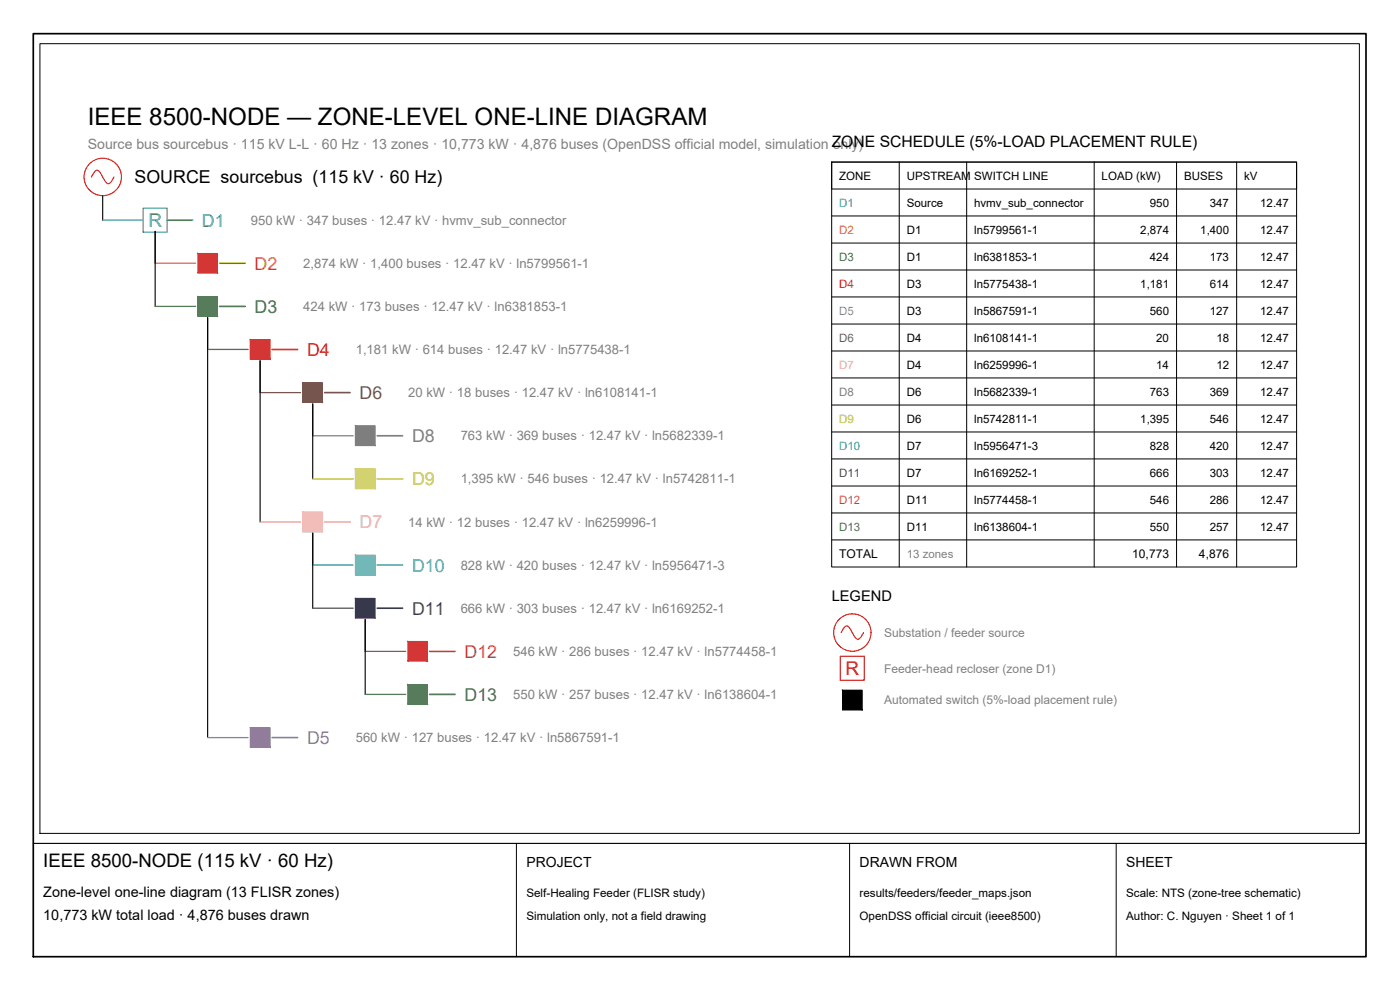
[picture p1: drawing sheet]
<svg xmlns="http://www.w3.org/2000/svg" width="420mm" height="297mm" viewBox="0 0 420 297" stroke-linecap="round" stroke-linejoin="round" font-family="sans-serif">
<!-- layer: SOURCE -->
<g fill="none" stroke="#f00" stroke-width=".34">
<path d="M27.4 53.1l.4-.6a1.66 1.66 0 0 1 1.7-1.3l1.7 2.5a1.57 1.57 0 0 0 1.7 1.3l1.3-1.9M252.4 189.8l.4-.6a1.66 1.66 0 0 1 1.6-1.3l.7 .7 1.4 2.4a1.03 1.03 0 0 0 1 .8 1.03 1.03 0 0 0 1-.8l.7-1.2"/>
<circle cx="30.8" cy="53.1" r="5.6"/>
<circle cx="255.8" cy="189.8" r="5.6"/>
</g>
<!-- layer: BUS-TRUNK -->
<path d="M30.8 58.7v7.4M46.6 69.4v22.5M62.3 95.3v126M78.1 108.2v48.4M93.9 121.2v22.5M93.9 160v22.5M109.6 185.9v22.5" fill="none" stroke="#000" stroke-width=".34"/>
<!-- layer: ZONE-D1 -->
<path d="M30.8 66.1h12.2" fill="none" stroke="#1f77b4" stroke-width=".38"/>
<path d="M43 62.5h7.2v7.2h-7.2z" fill="none" stroke="#1f77b4" stroke-width=".34"/>
<path d="M50.2 66.1h7.6" fill="none" stroke="#1f77b4" stroke-width=".51"/>
<!-- layer: ZONE-D2 -->
<path d="M46.6 79h12.1" fill="none" stroke="#ff7f0e" stroke-width=".38"/>
<path d="M59.4 76.1h5.8v5.8h-5.8z" fill="none" stroke="#ff7f0e" stroke-width=".34"/>
<path d="M59.4 76.1l5.8 5.8v-5.8zM59.4 76.1l5.8 5.8h-5.8z" fill="#ff7f0e" stroke="#ff7f0e" stroke-width=".3"/>
<path d="M65.9 79h7.7" fill="none" stroke="#ff7f0e" stroke-width=".51"/>
<!-- layer: ZONE-D3 -->
<path d="M46.6 91.9h12.1" fill="none" stroke="#2ca02c" stroke-width=".38"/>
<path d="M59.4 89h5.8v5.9h-5.8z" fill="none" stroke="#2ca02c" stroke-width=".34"/>
<path d="M59.4 89l5.8 5.9v-5.9zM59.4 89l5.8 5.9h-5.8z" fill="#2ca02c" stroke="#2ca02c" stroke-width=".3"/>
<path d="M65.9 91.9h7.7" fill="none" stroke="#2ca02c" stroke-width=".51"/>
<!-- layer: ZONE-D4 -->
<path d="M62.3 104.8h12.2" fill="none" stroke="#d62728" stroke-width=".38"/>
<path d="M75.1 101.9h5.9v5.9h-5.9z" fill="none" stroke="#d62728" stroke-width=".34"/>
<path d="M75.1 101.9l5.9 5.9v-5.9zM75.1 101.9l5.9 5.9h-5.9z" fill="#d62728" stroke="#d62728" stroke-width=".3"/>
<path d="M81.7 104.8h7.6" fill="none" stroke="#d62728" stroke-width=".51"/>
<!-- layer: ZONE-D6 -->
<path d="M78.1 117.8h12.1" fill="none" stroke="#8c564b" stroke-width=".38"/>
<path d="M90.9 114.9h5.9v5.8h-5.9z" fill="none" stroke="#8c564b" stroke-width=".34"/>
<path d="M90.9 114.9l5.9 5.8v-5.8zM90.9 114.9l5.9 5.8h-5.9z" fill="#8c564b" stroke="#8c564b" stroke-width=".3"/>
<path d="M97.5 117.8h7.6" fill="none" stroke="#8c564b" stroke-width=".51"/>
<!-- layer: ZONE-D8 -->
<path d="M93.9 130.8h12.1" fill="none" stroke="#7f7f7f" stroke-width=".38"/>
<path d="M106.7 127.8h5.8v5.9h-5.8z" fill="none" stroke="#7f7f7f" stroke-width=".34"/>
<path d="M106.7 127.8l5.8 5.9v-5.9zM106.7 127.8l5.8 5.9h-5.8z" fill="#7f7f7f" stroke="#7f7f7f" stroke-width=".3"/>
<path d="M113.2 130.8h7.6" fill="none" stroke="#7f7f7f" stroke-width=".51"/>
<!-- layer: ZONE-D9 -->
<path d="M93.9 143.7h12.1" fill="none" stroke="#bcbd22" stroke-width=".38"/>
<path d="M106.7 140.7h5.8v5.9h-5.8z" fill="none" stroke="#bcbd22" stroke-width=".34"/>
<path d="M106.7 140.7l5.8 5.9v-5.9zM106.7 140.7l5.8 5.9h-5.8z" fill="#bcbd22" stroke="#bcbd22" stroke-width=".3"/>
<path d="M113.2 143.7h7.6" fill="none" stroke="#bcbd22" stroke-width=".51"/>
<!-- layer: ZONE-D7 -->
<path d="M78.1 156.6h12.1" fill="none" stroke="#e377c2" stroke-width=".38"/>
<path d="M90.9 153.7h5.9v5.8h-5.9z" fill="none" stroke="#e377c2" stroke-width=".34"/>
<path d="M90.9 153.7l5.9 5.8v-5.8zM90.9 153.7l5.9 5.8h-5.9z" fill="#e377c2" stroke="#e377c2" stroke-width=".3"/>
<path d="M97.5 156.6h7.6" fill="none" stroke="#e377c2" stroke-width=".51"/>
<!-- layer: ZONE-D10 -->
<path d="M93.9 169.5h12.1" fill="none" stroke="#17becf" stroke-width=".38"/>
<path d="M106.7 166.6h5.8v5.9h-5.8z" fill="none" stroke="#17becf" stroke-width=".34"/>
<path d="M106.7 166.6l5.8 5.9v-5.9zM106.7 166.6l5.8 5.9h-5.8z" fill="#17becf" stroke="#17becf" stroke-width=".3"/>
<path d="M113.2 169.5h7.6" fill="none" stroke="#17becf" stroke-width=".51"/>
<!-- layer: ZONE-D11 -->
<path d="M93.9 182.5h12.1" fill="none" stroke="#393b79" stroke-width=".38"/>
<path d="M106.7 179.6h5.8v5.8h-5.8z" fill="none" stroke="#393b79" stroke-width=".34"/>
<path d="M106.7 179.6l5.8 5.8v-5.8zM106.7 179.6l5.8 5.8h-5.8z" fill="#393b79" stroke="#393b79" stroke-width=".3"/>
<path d="M113.2 182.5h7.6" fill="none" stroke="#393b79" stroke-width=".51"/>
<!-- layer: ZONE-D12 -->
<path d="M109.6 195.4h12.2" fill="none" stroke="#ad494a" stroke-width=".38"/>
<path d="M122.4 192.5h5.9v5.9h-5.9z" fill="none" stroke="#ad494a" stroke-width=".34"/>
<path d="M122.4 192.5l5.9 5.9v-5.9zM122.4 192.5l5.9 5.9h-5.9z" fill="#ad494a" stroke="#ad494a" stroke-width=".3"/>
<path d="M128.9 195.4h7.7" fill="none" stroke="#ad494a" stroke-width=".51"/>
<!-- layer: ZONE-D13 -->
<path d="M109.6 208.4h12.2" fill="none" stroke="#637939" stroke-width=".38"/>
<path d="M122.4 205.4h5.9v5.9h-5.9z" fill="none" stroke="#637939" stroke-width=".34"/>
<path d="M122.4 205.4l5.9 5.9v-5.9zM122.4 205.4l5.9 5.9h-5.9z" fill="#637939" stroke="#637939" stroke-width=".3"/>
<path d="M128.9 208.4h7.7" fill="none" stroke="#637939" stroke-width=".51"/>
<!-- layer: ZONE-D5 -->
<path d="M62.3 221.3h12.2" fill="none" stroke="#9467bd" stroke-width=".38"/>
<path d="M75.1 218.4h5.9v5.8h-5.9z" fill="none" stroke="#9467bd" stroke-width=".34"/>
<path d="M75.1 218.4l5.9 5.8v-5.8zM75.1 218.4l5.9 5.8h-5.9z" fill="#9467bd" stroke="#9467bd" stroke-width=".3"/>
<path d="M81.7 221.3h7.6" fill="none" stroke="#9467bd" stroke-width=".51"/>
<!-- layer: TABLE -->
<g fill="none" stroke="#000" stroke-width=".3">
<path d="M249.6 48.6h139.5v8.1h-139.5zM249.6 48.6h139.5v121.5h-139.5zM269.9 48.6v121.5M290.1 48.6v121.5M328.4 48.6v121.5M353.1 48.6v121.5M371.1 48.6v121.5M249.6 64.8h139.5M249.6 72.9h139.5M249.6 81h139.5M249.6 89.1h139.5M249.6 97.2h139.5"/>
<path d="M249.6 105.3h139.5M249.6 113.4h139.5M249.6 121.5h139.5M249.6 129.6h139.5M249.6 137.7h139.5M249.6 145.8h139.5M249.6 153.9h139.5M249.6 162h139.5"/>
</g>
<!-- layer: DEV-RECLOSER -->
<path d="M252.2 196.9h7.2v7.2h-7.2z" fill="none" stroke="#f00" stroke-width=".34"/>
<!-- layer: DEV-SWITCH -->
<path d="M252.9 207.1h5.8v5.9h-5.8z" fill="none" stroke="#000" stroke-width=".3"/>
<path d="M252.9 207.1l5.8 5.9v-5.9zM252.9 207.1l5.8 5.9h-5.8z" fill="#000" stroke="#000" stroke-width=".3"/>
<!-- layer: TITLE -->
<path d="M10 10.1h400v276.9h-400z" fill="none" stroke="#000" stroke-width=".51"/>
<!-- layer: VIEWPORTS -->
<path d="M12 13.1h396v236.9h-396z" fill="none" stroke="#000" stroke-width=".3"/>
<!-- layer: TITLE -->
<path d="M10 253.1h400" fill="none" stroke="#000" stroke-width=".34"/>
<path d="M155 253.1v33.9M255 253.1v33.9M335 253.1v33.9" fill="none" stroke="#000" stroke-width=".3"/>
<text font-size="7.2" x="26.3" y="37.4">IEEE 8500-NODE — ZONE-LEVEL ONE-LINE DIAGRAM</text>
<text font-size="5.7" fill="#1f77b4" x="44.5" y="68.1">R</text>
<text font-size="5.7" fill="#f00" x="253.7" y="202.5">R</text>
<text font-size="5.6" x="13" y="260.1">IEEE 8500-NODE (115 kV · 60 Hz)</text>
<text font-size="5.3" x="40.4" y="55">SOURCE sourcebus (115 kV · 60 Hz)</text>
<text font-size="5.3" fill="#1f77b4" x="60.6" y="68">D1</text>
<text font-size="5.3" fill="#ff7f0e" x="76.4" y="80.9">D2</text>
<text font-size="5.3" fill="#2ca02c" x="76.4" y="93.8">D3</text>
<text font-size="5.3" fill="#d62728" x="92.2" y="106.8">D4</text>
<text font-size="5.3" fill="#8c564b" x="107.9" y="119.7">D6</text>
<text font-size="5.3" fill="#7f7f7f" x="123.7" y="132.7">D8</text>
<text font-size="5.3" fill="#bcbd22" x="123.7" y="145.6">D9</text>
<text font-size="5.3" fill="#e377c2" x="107.9" y="158.5">D7</text>
<text font-size="5.3" fill="#17becf" x="123.7" y="171.5">D10</text>
<text font-size="5.3" fill="#393b79" x="123.7" y="184.4">D11</text>
<text font-size="5.3" fill="#ad494a" x="139.4" y="197.3">D12</text>
<text font-size="5.3" fill="#637939" x="139.4" y="210.3">D13</text>
<text font-size="5.3" fill="#9467bd" x="92.2" y="223.2">D5</text>
<text font-size="4.7" x="249.6" y="44.1">ZONE SCHEDULE (5%-LOAD PLACEMENT RULE)</text>
<text font-size="4.4" x="249.6" y="180.2">LEGEND</text>
<g font-size="4.3">
<text x="13" y="269.1">Zone-level one-line diagram (13 FLISR zones)</text>
<text x="13" y="276">10,773 kW total load · 4,876 buses drawn</text>
</g>
<text font-size="4.2" fill="#808080" x="26.3" y="44.7">Source bus sourcebus · 115 kV L-L · 60 Hz · 13 zones · 10,773 kW · 4,876 buses (OpenDSS official model, simulation only)</text>
<g font-size="4.2">
<text x="158" y="260.1">PROJECT</text>
<text x="258" y="260.1">DRAWN FROM</text>
<text x="338" y="260.1">SHEET</text>
</g>
<g font-size="3.9" fill="#808080">
<text x="75.3" y="67.5">950 kW · 347 buses · 12.47 kV · hvmv_sub_connector</text>
<text x="91" y="80.4">2,874 kW · 1,400 buses · 12.47 kV · ln5799561-1</text>
<text x="91" y="93.3">424 kW · 173 buses · 12.47 kV · ln6381853-1</text>
<text x="106.8" y="106.3">1,181 kW · 614 buses · 12.47 kV · ln5775438-1</text>
<text x="122.5" y="119.2">20 kW · 18 buses · 12.47 kV · ln6108141-1</text>
<text x="138.3" y="132.2">763 kW · 369 buses · 12.47 kV · ln5682339-1</text>
<text x="138.3" y="145.1">1,395 kW · 546 buses · 12.47 kV · ln5742811-1</text>
<text x="122.5" y="158">14 kW · 12 buses · 12.47 kV · ln6259996-1</text>
<text x="138.3" y="171">828 kW · 420 buses · 12.47 kV · ln5956471-3</text>
<text x="138.3" y="183.9">666 kW · 303 buses · 12.47 kV · ln6169252-1</text>
<text x="154" y="196.8">546 kW · 286 buses · 12.47 kV · ln5774458-1</text>
<text x="154" y="209.7">550 kW · 257 buses · 12.47 kV · ln6138604-1</text>
<text x="106.8" y="222.7">560 kW · 127 buses · 12.47 kV · ln5867591-1</text>
</g>
<g font-size="3.6">
<text x="251.8" y="167.4">TOTAL</text>
<text x="339.8" y="167.4">10,773</text>
<text x="359.8" y="167.4">4,876</text>
</g>
<g font-size="3.6" fill="#808080">
<text x="265.3" y="191.1">Substation / feeder source</text>
<text x="265.3" y="201.8">Feeder-head recloser (zone D1)</text>
<text x="265.3" y="211.4">Automated switch (5%-load placement rule)</text>
</g>
<g font-size="3.5">
<text x="251.8" y="53.9">ZONE</text>
<text x="272.1" y="53.9">UPSTREAM SWITCH LINE</text>
<text x="330.6" y="53.9">LOAD (kW)</text>
<text x="355.3" y="53.9">BUSES</text>
<text x="373.4" y="53.9">kV</text>
<text x="272.1" y="62">Source</text>
<text x="292.4" y="62">hvmv_sub_connector</text>
<text x="345.1" y="62">950</text>
<text x="363.1" y="62">347</text>
<text x="378.2" y="62">12.47</text>
<text x="272.1" y="70.1">D1</text>
<text x="292.4" y="70.1">ln5799561-1</text>
<text x="342.2" y="70.1">2,874</text>
<text x="360.2" y="70.1">1,400</text>
<text x="378.2" y="70.1">12.47</text>
<text x="272.1" y="78.2">D1</text>
<text x="292.4" y="78.2">ln6381853-1</text>
<text x="345.1" y="78.2">424</text>
<text x="363.1" y="78.2">173</text>
<text x="378.2" y="78.2">12.47</text>
<text x="272.1" y="86.3">D3</text>
<text x="292.4" y="86.3">ln5775438-1</text>
<text x="342.2" y="86.3">1,181</text>
<text x="363.1" y="86.3">614</text>
<text x="378.2" y="86.3">12.47</text>
<text x="272.1" y="94.4">D3</text>
<text x="292.4" y="94.4">ln5867591-1</text>
<text x="345.1" y="94.4">560</text>
<text x="363.1" y="94.4">127</text>
<text x="378.2" y="94.4">12.47</text>
<text x="272.1" y="102.5">D4</text>
<text x="292.4" y="102.5">ln6108141-1</text>
<text x="347" y="102.5">20</text>
<text x="365" y="102.5">18</text>
<text x="378.2" y="102.5">12.47</text>
<text x="272.1" y="110.6">D4</text>
<text x="292.4" y="110.6">ln6259996-1</text>
<text x="347" y="110.6">14</text>
<text x="365" y="110.6">12</text>
<text x="378.2" y="110.6">12.47</text>
<text x="272.1" y="118.7">D6</text>
<text x="292.4" y="118.7">ln5682339-1</text>
<text x="345.1" y="118.7">763</text>
<text x="363.1" y="118.7">369</text>
<text x="378.2" y="118.7">12.47</text>
<text x="272.1" y="126.8">D6</text>
<text x="292.4" y="126.8">ln5742811-1</text>
<text x="342.2" y="126.8">1,395</text>
<text x="363.1" y="126.8">546</text>
<text x="378.2" y="126.8">12.47</text>
<text x="272.1" y="134.9">D7</text>
<text x="292.4" y="134.9">ln5956471-3</text>
<text x="345.1" y="134.9">828</text>
<text x="363.1" y="134.9">420</text>
<text x="378.2" y="134.9">12.47</text>
<text x="272.1" y="143">D7</text>
<text x="292.4" y="143">ln6169252-1</text>
<text x="345.1" y="143">666</text>
<text x="363.1" y="143">303</text>
<text x="378.2" y="143">12.47</text>
<text x="272.1" y="151.1">D11</text>
<text x="292.4" y="151.1">ln5774458-1</text>
<text x="345.1" y="151.1">546</text>
<text x="363.1" y="151.1">286</text>
<text x="378.2" y="151.1">12.47</text>
<text x="272.1" y="159.2">D11</text>
<text x="292.4" y="159.2">ln6138604-1</text>
<text x="345.1" y="159.2">550</text>
<text x="363.1" y="159.2">257</text>
<text x="378.2" y="159.2">12.47</text>
<text x="158" y="269.1">Self-Healing Feeder (FLISR study)</text>
<text x="258" y="269.1">results/feeders/feeder_maps.json</text>
<text x="338" y="269.1">Scale: NTS (zone-tree schematic)</text>
<text x="158" y="276">Simulation only, not a field drawing</text>
<text x="258" y="276">OpenDSS official circuit (ieee8500)</text>
<text x="338" y="276">Author: C. Nguyen · Sheet 1 of 1</text>
</g>
<text font-size="3.5" fill="#1f77b4" x="251.8" y="62">D1</text>
<text font-size="3.5" fill="#ff7f0e" x="251.8" y="70.1">D2</text>
<text font-size="3.5" fill="#2ca02c" x="251.8" y="78.2">D3</text>
<text font-size="3.5" fill="#d62728" x="251.8" y="86.3">D4</text>
<text font-size="3.5" fill="#9467bd" x="251.8" y="94.4">D5</text>
<text font-size="3.5" fill="#8c564b" x="251.8" y="102.5">D6</text>
<text font-size="3.5" fill="#e377c2" x="251.8" y="110.6">D7</text>
<text font-size="3.5" fill="#7f7f7f" x="251.8" y="118.7">D8</text>
<text font-size="3.5" fill="#bcbd22" x="251.8" y="126.8">D9</text>
<text font-size="3.5" fill="#17becf" x="251.8" y="134.9">D10</text>
<text font-size="3.5" fill="#393b79" x="251.8" y="143">D11</text>
<text font-size="3.5" fill="#ad494a" x="251.8" y="151.1">D12</text>
<text font-size="3.5" fill="#637939" x="251.8" y="159.2">D13</text>
<text font-size="3.5" fill="#808080" x="272.1" y="167.3">13 zones</text>
</svg>
